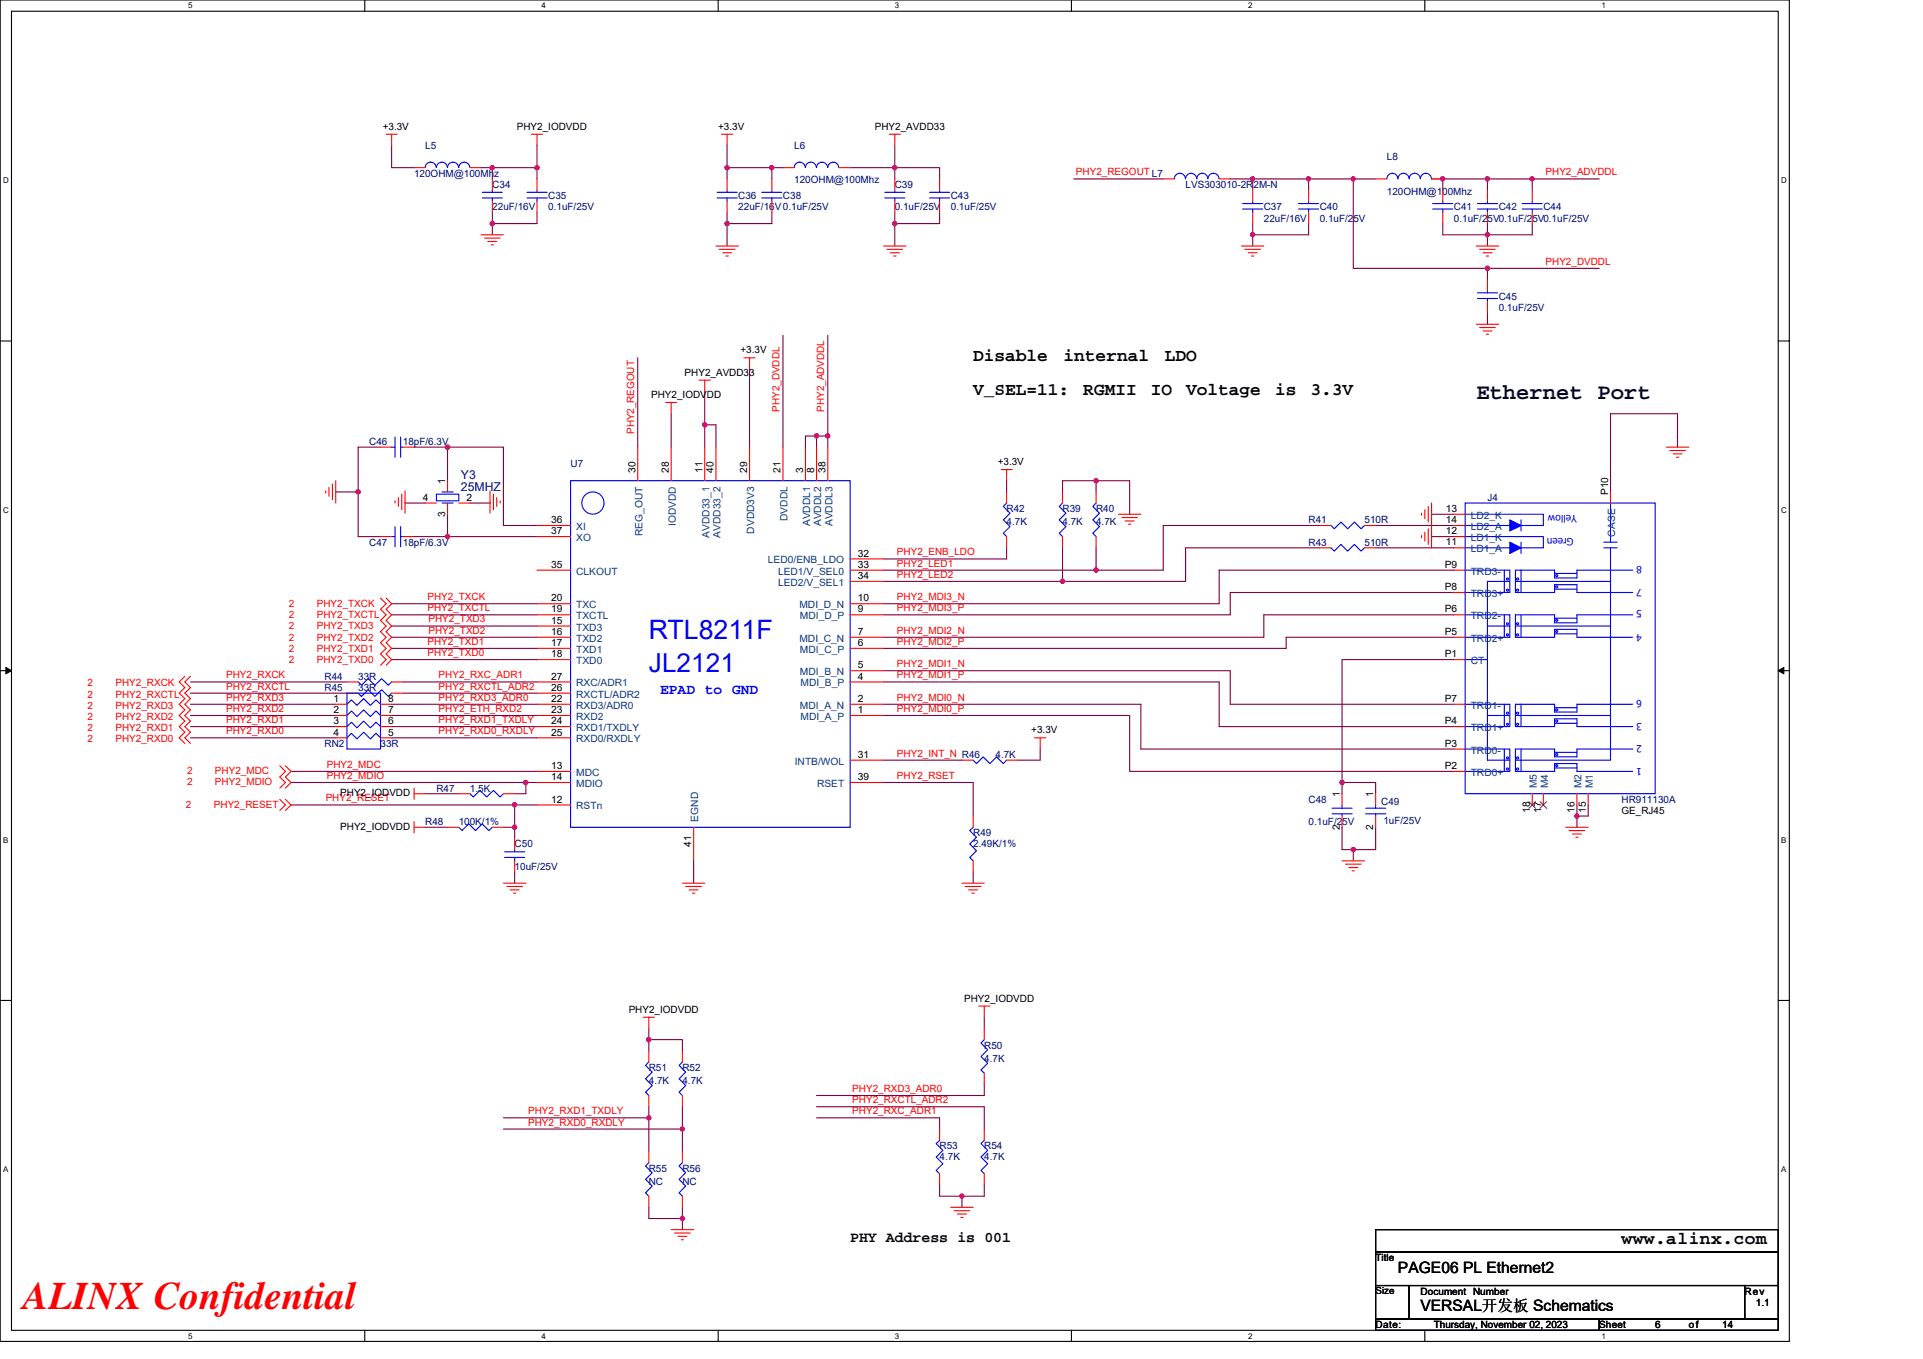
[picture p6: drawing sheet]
<svg xmlns="http://www.w3.org/2000/svg" width="297mm" height="210mm" viewBox="0 0 297 210" stroke-linecap="round" stroke-linejoin="round" font-family="sans-serif">
<path d="M0 0h276.4v207.3h-276.4zM1.8 1.7h272.9v203.8h-272.9z" fill="none" stroke="#000" stroke-width=".17"/>
<g fill="#fff">
<path d="M29.1 .2h.6v1.4h-.6z"/>
<path d="M29.1 205.7h.6v1.4h-.6z"/>
</g>
<path d="M56.3 0v1.7M56.3 205.5v1.8" fill="none" stroke="#000" stroke-width=".17"/>
<g fill="#fff">
<path d="M83.6 .2h.7v1.4h-.7z"/>
<path d="M83.6 205.7h.7v1.4h-.7z"/>
</g>
<path d="M110.9 0v1.7M110.9 205.5v1.8" fill="none" stroke="#000" stroke-width=".17"/>
<g fill="#fff">
<path d="M138.2 .2h.7v1.4h-.7z"/>
<path d="M138.2 205.7h.7v1.4h-.7z"/>
</g>
<path d="M165.5 0v1.7M165.5 205.5v1.8" fill="none" stroke="#000" stroke-width=".17"/>
<g fill="#fff">
<path d="M192.8 .2h.6v1.4h-.6z"/>
<path d="M192.8 205.7h.6v1.4h-.6z"/>
</g>
<path d="M220.1 0v1.7M220.1 205.5v1.8" fill="none" stroke="#000" stroke-width=".17"/>
<g fill="#fff">
<path d="M247.4 .2h.6v1.4h-.6z"/>
<path d="M247.4 205.7h.6v1.4h-.6z"/>
<path d="M.5 27.2h.8v1.4h-.8z"/>
<path d="M275.1 27.2h.9v1.4h-.9z"/>
<path d="M.5 78.1h.8v1.4h-.8z"/>
<path d="M275.1 78.1h.9v1.4h-.9z"/>
</g>
<path d="M0 52.7h1.8M274.7 52.7h1.7" fill="none" stroke="#000" stroke-width=".17"/>
<g fill="#fff">
<path d="M.5 129.1h.8v1.4h-.8z"/>
<path d="M275.1 129.1h.8v1.4h-.8z"/>
</g>
<path d="M0 103.6h1.8M274.7 103.6h1.7" fill="none" stroke="#000" stroke-width=".17"/>
<path d="M.9 103.1l.9 .5-.9 .5zM274.7 103.6l.8-.5v1z" fill="#000" stroke="#000" stroke-width=".15"/>
<g fill="#fff">
<path d="M.5 180h.8v1.4h-.8z"/>
<path d="M275.1 180h.8v1.4h-.8z"/>
</g>
<path d="M0 154.6h1.8M274.7 154.6h1.7M212.5 190h62.2v3.5h-62.2zM212.5 193.5h62.2v5.1h-62.2zM212.5 198.6h5.2v5.2h-5.2zM217.7 198.6h51.8v5.2h-51.8zM269.5 198.6h5.2v5.2h-5.2zM212.5 203.8h34.5v1.7h-34.5zM247 203.8h27.7v1.7h-27.7z" fill="none" stroke="#000" stroke-width=".17"/>
<g fill="none" stroke="#800040" stroke-width=".17">
<path d="M60.5 22.5v3.4h3.5M74.3 25.9h1.7M76 25.9v1.7M76 25.9h6.9M76 32.8v1.7M76 34.5v1.8M82.9 25.9v1.7M82.9 32.8v1.7h-6.9M82.9 22.5v3.4M112.3 32.8v1.7M112.3 25.9v1.7M112.3 25.9h6.9"/>
<path d="M112.3 34.5v3.5M112.3 22.5v3.4M119.2 25.9h1.7M119.2 25.9v1.7M119.2 32.8v1.7h-6.9M131.3 25.9h6.9M138.2 34.5v3.5M138.2 32.8v1.7M138.2 22.5v3.4M138.2 25.9h6.9v1.7M138.2 25.9v1.7M145.1 32.8v1.7h-6.9"/>
<path d="M165.9 27.6h13.8M190 27.6h3.5M193.5 34.5v1.8h8.6v-1.8M193.5 36.3v1.7M193.5 27.6v1.8M193.5 27.6h8.6M202.1 27.6h6.9M202.1 27.6v1.8M209 27.6h3.5M209 27.6v13.9h20.8M221.1 27.6h1.8M222.9 34.5v1.8h6.9"/>
<path d="M222.9 27.6h6.9M222.9 27.6v1.8M229.8 36.3v1.7M229.8 27.6h6.9M229.8 34.5v1.8M229.8 27.6v1.8M236.7 27.6h10.3M236.7 34.5v1.8h-6.9M236.7 27.6v1.8M98.5 55.3v13.8M115.8 57v12.1M120.9 51.8v17.3"/>
<path d="M127.9 51.8v15.6M229.8 41.5v1.7M229.8 48.4v1.7M229.8 41.5h17.2M51.9 76h3.4M55.3 76v6.9h3.5M58.8 69.1h-3.5v6.9M62.6 77.6v.1h3.1M64 69.1h5.1M69.1 69.1h8.7v12.1h5.1M69.1 79.5v3.4M69.1 69.1v5.2"/>
<path d="M75.7 77.6v.1h-3.1M103.7 63.9v5.2M108.9 65.6v3.5M108.9 65.6h1.7v3.5M108.9 60.5v5.1M126.1 67.4h-1.7v1.7M126.1 67.4v1.7M126.1 67.4h1.8M127.9 67.4v1.7M155.5 74.3v1.7M169.3 74.3h-5.2v1.7M169.3 74.3h5.2v5.2"/>
<path d="M169.3 74.3v1.7M221.1 79.5h3.5M259.1 69.1v-5.2h-10.3v12.1M60.5 96.7h22.4M60.5 95h22.4M60.5 93.3h22.4M60.5 98.5h22.4M64 82.9h5.1M69.1 82.9h13.8M136.5 88.1h32.8M136.5 89.8h27.6M155.5 84.6v1.8h-19"/>
<path d="M164.1 84.6v5.2M169.3 84.6v3.5M203.9 81.2h-24.2v6.9h-10.4M203.9 84.6h-20.8v5.2h-19M212.5 81.2h12.1M212.5 84.6h12.1M221.1 82.9h3.5M224.6 91.5h-34.6v3.5h-53.5M224.6 88.1h-36.3v5.2h-51.8M224.6 95h-29.4v3.5h-58.7M224.6 98.5h-25.9v1.7h-62.2M29.4 107.1h24.2"/>
<path d="M29.4 114h22.5M29.4 108.8h22.5M29.4 110.6h22.5M29.4 112.3h22.5M29.4 105.4h24.2M45 119.2h37.9M60.5 114h22.4M60.5 101.9h22.4M60.5 100.2h22.4M60.5 108.8h22.4M60.5 110.6h22.4M60.5 112.3h22.4"/>
<path d="M62.2 107.1h20.7M62.2 105.4h20.7M136.5 105.4h51.8v6.9h36.3M136.5 110.6h38v8.6h50.1M136.5 117.5h12.1M136.5 108.8h39.7v6.9h48.4M136.5 103.6h53.5v5.2h34.6M160.7 115.7v1.8h-3.5M224.6 101.9h-17.3v19M45 120.9h36.2M45 124.4h34.5M65.7 127.8h3.4"/>
<path d="M65.7 122.6h5.2M77.8 127.8h1.7v1.7M79.5 124.4h3.4M79.5 124.4v3.4M79.5 134.7v1.8M81.2 120.9v1.7h-1.7M81.2 120.9h1.7M107.1 133v3.5M136.5 120.9h13.8v5.2M150.3 134.7v1.8M207.3 127.8v3.5h1.7M207.3 120.9v1.7"/>
<path d="M207.3 120.9h5.2v1.7M209 131.3v1.7M212.5 127.8v3.5h-3.5M243.6 126.1v1.7M243.6 124.4v1.7M245.3 124.4v1.7h-1.7M100.2 158.9v1.7M152 157.2v1.7M77.8 172.7h22.4M77.8 174.5h27.6M100.2 172.7v5.2M100.2 160.6v1.8"/>
<path d="M100.2 160.6h5.2v1.8M100.2 171v1.7M105.4 171v3.5M105.4 174.5v3.4M126.1 171h25.9v3.5M126.1 172.7h19v1.8M152 167.6v1.7h-25.9M100.2 186.5v1.8h5.2M105.4 186.5v1.8M105.4 188.3v1.7M145.1 183.1v1.7h3.5M148.6 184.8v1.7"/>
<path d="M152 183.1v1.7h-3.4"/>
</g>
<g fill="#f0f" stroke="#f0f" stroke-width=".17">
<circle cx="100.2" cy="160.6" r=".34"/>
<circle cx="100.2" cy="172.7" r=".34"/>
<circle cx="148.6" cy="184.8" r=".34"/>
<circle cx="81.2" cy="120.9" r=".34"/>
<circle cx="79.5" cy="124.4" r=".34"/>
<circle cx="79.5" cy="127.8" r=".34"/>
<circle cx="209" cy="131.3" r=".33"/>
<circle cx="207.3" cy="120.9" r=".34"/>
<circle cx="243.6" cy="126.1" r=".34"/>
<circle cx="164.1" cy="89.8" r=".34"/>
<circle cx="169.3" cy="88.1" r=".33"/>
<circle cx="126.1" cy="67.3" r=".34"/>
<circle cx="127.8" cy="67.3" r=".34"/>
<circle cx="108.9" cy="65.6" r=".34"/>
<circle cx="55.3" cy="76" r=".34"/>
<circle cx="69.1" cy="69.1" r=".34"/>
<circle cx="69.1" cy="82.9" r=".34"/>
<circle cx="193.5" cy="27.6" r=".33"/>
<circle cx="229.8" cy="41.4" r=".34"/>
<circle cx="209" cy="27.6" r=".33"/>
<circle cx="202.1" cy="27.6" r=".33"/>
<circle cx="193.5" cy="36.3" r=".33"/>
<circle cx="229.8" cy="36.3" r=".33"/>
<circle cx="236.7" cy="27.6" r=".33"/>
<circle cx="229.8" cy="27.6" r=".33"/>
<circle cx="222.8" cy="27.6" r=".33"/>
<circle cx="112.3" cy="25.9" r=".34"/>
<circle cx="138.2" cy="25.9" r=".34"/>
<circle cx="138.2" cy="34.5" r=".34"/>
<circle cx="76" cy="25.9" r=".34"/>
<circle cx="82.9" cy="25.9" r=".34"/>
<circle cx="76" cy="34.5" r=".34"/>
<circle cx="119.2" cy="25.9" r=".34"/>
<circle cx="112.3" cy="34.5" r=".34"/>
<circle cx="105.4" cy="174.4" r=".33"/>
<circle cx="105.4" cy="188.3" r=".34"/>
<circle cx="169.3" cy="74.3" r=".34"/>
</g>
<g fill="none" stroke="#f00" stroke-width=".17">
<path d="M59.6 20.7h1.8M60.5 20.7v1.8M64 25.9h1.7M72.6 25.9h1.7M74.3 36.3h3.5M74.8 36.8h2.5M75.4 37.3h1.3M75.9 37.8h.3M76 27.6v1.8M76 31.1v1.7M82.1 20.7h1.7M82.9 27.6v1.8"/>
<path d="M82.9 31.1v1.7M82.9 20.7v1.8M110.6 38h3.4M111.1 38.5h2.4M111.5 20.7h1.7M111.6 39.1h1.4M112.1 39.6h.4M112.3 20.7v1.8M112.3 27.6v1.8M112.3 31.1v1.7M119.2 27.6v1.8M119.2 31.1v1.7"/>
<path d="M120.9 25.9h1.8M129.6 25.9h1.7M136.5 38h3.5M137 38.5h2.4M137.4 20.7h1.7M137.5 39.1h1.4M138 39.6h.4M138.2 20.7v1.8M138.2 27.6v1.8M138.2 31.1v1.7M145.1 27.6v1.8M145.1 31.1v1.7"/>
<path d="M179.7 27.6h1.7M188.3 27.6h1.7M191.8 38h3.4M192.3 38.5h2.4M192.8 39.1h1.4M193.3 39.6h.4M193.5 29.4v1.7M193.5 32.8v1.7M202.1 29.4v1.7M202.1 32.8v1.7M212.5 27.6h1.7M221.1 27.6h1.8"/>
<path d="M222.9 29.4v1.7M222.9 32.8v1.7M228 38h3.5M228.6 38.5h2.4M229.1 39.1h1.4M229.6 39.6h.3M229.8 29.4v1.7M229.8 32.8v1.7M236.7 29.4v1.7M236.7 32.8v1.7M108 58.7h1.7M108.9 58.7v1.8"/>
<path d="M114.9 55.3h1.7M115.8 55.3v1.7M228 50.1h3.5M228.6 50.6h2.4M229.1 51.1h1.4M229.6 51.6h.3M229.8 43.2v1.7M229.8 46.7v1.7M50.3 75.8v.4M50.8 75.3v1.4M51.3 74.8v2.4M51.9 74.3v3.4"/>
<path d="M58.8 69.1h1.7M61 77.4v.3M61.5 76.9v1.4M62.1 76.3v2.5M62.2 69.1h1.8M62.6 75.8v3.5M65.7 77.7h1.7M69.1 74.3v1.7M69.1 77.7v1.8M70.9 77.7h1.7M75.7 75.8v3.5M76.2 76.3v2.5"/>
<path d="M76.7 76.9v1.4M77.3 77.4v.3M98.5 69.1v5.2M102.8 62.2h1.7M103.7 62.2v1.7M103.7 69.1v5.2M108.9 69.1v5.2M110.6 69.1v5.2M115.8 69.1v5.2M120.9 69.1v5.2M124.4 69.1v5.2M126.1 69.1v5.2"/>
<path d="M127.9 69.1v5.2M154.6 72.6h1.8M155.5 72.6v1.7M155.5 76v1.7M164.1 76v1.7M169.3 76v1.7M172.8 79.5h3.4M173.3 80h2.4M219.6 79.3v.3M220.1 78.8v1.4M220.6 78.3v2.4M221.1 77.7v6.9"/>
<path d="M224.6 79.5h1.7M248.8 76v1.7M257.4 69.1h3.5M257.9 69.6h2.4M258.4 70.1h1.4M258.9 70.7h.4M58.8 92.4l.8 .9-.8 .8 .8 .9-.8 .9 .8 .8-.8 .9 .8 .9-.8 .8 .8 .9-.8 .8 .8 .9-.8 .9M58.8 82.9h1.7M59.6 92.4l.9 .9-.9 .8 .9 .9-.9 .9 .9 .8-.9 .9 .9 .9-.9 .8 .9 .9-.9 .8 .9 .9-.9 .9M62.2 82.9h1.8M82.9 93.3h5.2M82.9 98.5h5.2"/>
<path d="M82.9 96.7h5.2M82.9 95h5.2M82.9 81.2h5.2M82.9 82.9h5.2M82.9 88.1h5.2M131.3 98.5h5.2M131.3 95h5.2M131.3 93.3h5.2M131.3 89.8h5.2M131.3 86.4h5.2M131.3 88.1h5.2M155.5 82.9v1.7"/>
<path d="M164.1 82.9v1.7M169.3 82.9v1.7M173.8 80.5h1.4M174.3 81h.4M203.9 84.6h1.7M203.9 81.2h1.7M210.8 84.6h1.7M210.8 81.2h1.7M219.6 82.7v.4M220.1 82.2v1.4M220.6 81.7v2.4M224.6 98.5h1.7"/>
<path d="M224.6 95h1.7M224.6 91.5h1.7M224.6 88.1h1.7M224.6 84.6h1.7M224.6 82.9h1.7M224.6 81.2h1.7M28.6 104.5l-.9 .9 .9 .8-.9 .9 .9 .9-.9 .8 .9 .9-.9 .9 .9 .8-.9 .9 .9 .8-.9 .9 .9 .9M29.4 104.5l-.8 .9 .8 .8-.8 .9 .8 .9-.8 .8 .8 .9-.8 .9 .8 .8-.8 .9 .8 .8-.8 .9 .8 .9M43.2 118.3l.9 .9-.9 .9 .9 .8-.9 .9M44.1 118.3l.9 .9-.9 .9 .9 .8-.9 .9M51.9 108.8h1.7M51.9 110.6h1.7"/>
<path d="M51.9 112.3h1.7M51.9 114h1.7M53.6 105.4h1.7M53.6 107.1h1.7M58.8 114h1.7M58.8 112.3h1.7M58.8 110.6h1.7M58.8 108.8h1.7M60.5 105.4h1.7M60.5 107.1h1.7M82.9 107.1h5.2M82.9 114h5.2"/>
<path d="M82.9 112.3h5.2M82.9 110.6h5.2M82.9 108.8h5.2M82.9 105.4h5.2M82.9 101.9h5.2M82.9 100.2h5.2M82.9 119.2h5.2M131.3 110.6h5.2M131.3 108.8h5.2M131.3 105.4h5.2M131.3 103.6h5.2M131.3 100.2h5.2"/>
<path d="M131.3 117.5h5.2M148.6 117.5h1.7M155.5 117.5h1.7M159.8 114h1.7M160.7 114v1.7M224.6 119.2h1.7M224.6 115.7h1.7M224.6 112.3h1.7M224.6 108.8h1.7M224.6 101.9h1.7M43.2 123.5l.9 .9-.9 .8M44.1 123.5l.9 .9-.9 .8"/>
<path d="M64 127.8h1.7M64 127v1.7M64 122.6h1.7M64 121.8v1.7M69.1 127.8h1.8M70.9 122.6h1.7M76 127.8h1.8M77.8 136.5h3.4M77.8 122.6h1.7M78.3 137h2.4M78.8 137.5h1.4M79.3 138h.4"/>
<path d="M79.5 129.5v1.8M79.5 133v1.7M82.9 124.4h5.2M82.9 120.9h5.2M105.4 136.5h3.5M105.9 137h2.4M106.4 137.5h1.4M107 138h.3M107.1 127.8v5.2M131.3 120.9h5.2M148.6 136.5h3.4M149.1 137h2.4"/>
<path d="M149.6 137.5h1.4M150.1 138h.4M150.3 133v1.7M150.3 126.1v1.7M207.3 122.6v1.8M207.3 126.1v1.7M207.3 133h3.5M207.8 133.5h2.4M208.3 134h1.4M208.9 134.6h.3M212.5 122.6v1.8M212.5 126.1v1.7"/>
<path d="M236.7 122.6v1.8M238.4 122.6v1.8M241.8 127.8h3.5M242.4 128.3h2.4M242.9 128.9h1.4M243.4 129.4h.4M243.6 122.6v1.8M245.3 122.6v1.8M99.4 157.2h1.7M100.2 157.2v1.7M151.2 155.4h1.7M152 155.4v1.8"/>
<path d="M152 158.9v1.7M100.2 177.9v1.7M100.2 169.3v1.7M100.2 162.4v1.7M105.4 169.3v1.7M105.4 162.4v1.7M105.4 177.9v1.7M145.1 174.5v1.7M152 165.8v1.8M152 174.5v1.7M100.2 184.8v1.7M103.7 190h3.4"/>
<path d="M104.2 190.5h2.4M104.7 191h1.4M105.2 191.6h.4M105.4 184.8v1.7M145.1 181.4v1.7M146.9 186.5h3.4M147.4 187.1h2.4M147.9 187.6h1.4M148.4 188.1h.4M152 181.4v1.7"/>
</g>
<g fill="none" stroke="#00f" stroke-width=".17">
<path d="M67.4 25.9a.86 .86 0 0 0-.9-.8 .86 .86 0 0 0-.8 .8M70.8 25.9a.87 .87 0 0 0-.8-.8 .87 .87 0 0 0-.9 .8 .85 .85 0 0 0-.8-.8 .85 .85 0 0 0-.9 .8M72.6 25.9a.86 .86 0 0 0-.9-.8 .86 .86 0 0 0-.8 .8M74.5 30.6h3.1M74.5 29.7h3.1M76 29.4v.3M76 30.6v.5M81.4 30.6h3.1M81.4 29.7h3.1M82.9 29.4v.3M82.9 30.6v.5M110.8 30.6h3.1"/>
<path d="M110.8 29.7h3.1M112.3 29.4v.3M112.3 30.6v.5M117.7 30.6h3.1M117.7 29.7h3.1M119.2 29.4v.3M119.2 30.6v.5M124.4 25.9a.86 .86 0 0 0-.9-.8 .86 .86 0 0 0-.8 .8M129.6 25.9a.86 .86 0 0 0-.9-.8 .86 .86 0 0 0-.9 .8 .87 .87 0 0 0-.8-.8 .87 .87 0 0 0-.9 .8 .85 .85 0 0 0-.8-.8 .85 .85 0 0 0-.9 .8M136.7 30.6h3.1M136.7 29.7h3.1M138.2 29.4v.3"/>
<path d="M138.2 30.6v.5M143.6 30.6h3.1M143.6 29.7h3.1M145.1 29.4v.3M145.1 30.6v.5M181.4 27.6a.86 .86 0 0 1 .9-.8 .86 .86 0 0 1 .8 .8 .87 .87 0 0 1 .9-.8 .87 .87 0 0 1 .8 .8 .86 .86 0 0 1 .9-.8 .86 .86 0 0 1 .9 .8M186.6 27.6a.86 .86 0 0 1 .8-.8 .86 .86 0 0 1 .9 .8M191.9 32.3h3.1M191.9 31.5h3.1M193.5 31.1v.4M193.5 32.3v.5M200.6 32.3h3.1"/>
<path d="M200.6 31.5h3.1M202.1 31.1v.4M202.1 32.3v.5M214.2 27.6a.85 .85 0 0 1 .9-.8 .85 .85 0 0 1 .8 .8M215.9 27.6a.86 .86 0 0 1 .9-.8 .86 .86 0 0 1 .9 .8M217.7 27.6a.86 .86 0 0 1 .8-.8 .86 .86 0 0 1 .9 .8M219.4 27.6a.85 .85 0 0 1 .9-.8 .85 .85 0 0 1 .8 .8M221.3 32.3h3.1M221.3 31.5h3.1M222.9 31.1v.4M222.9 32.3v.5M228.2 32.3h3.1"/>
<path d="M228.2 31.5h3.1M229.8 31.1v.4M229.8 32.3v.5M235.1 32.3h3.1M235.1 31.5h3.1M236.7 31.1v.4M236.7 32.3v.5M228.2 46.1h3.1M228.2 45.3h3.1M229.8 44.9v.4M229.8 46.1v.6M60.5 69.1h.5"/>
<path d="M61 67.5v3.2M61.9 69.1h.3M61.9 67.5v3.2M67.4 76.3h3.5v1.1h-3.5zM68.3 76h1.7M68.3 77.7h1.7M69.1 77.7h.1M69.1 76h.1M88.1 74.3h43.2v53.5h-43.2zM155.5 77.7l-.5 .6 1 1-1 1 1 1.1-1 1 .5 .5M164.1 77.7l-.5 .6 1.1 1-1.1 1 1.1 1.1-1.1 1 .5 .5M169.3 77.7l-.5 .6 1 1-1 1 1 1.1-1 1 .5 .5"/>
<path d="M226.3 77.7h29.4v44.9h-29.4zM226.3 79.5h12.1v1.7h-12.1M248.8 77.7v6.1M60.5 82.9h.5M61 81.4v3.1M61.9 82.9h.3M61.9 81.4v3.1M205.6 84.6l.5 .6 1-1.1 1.1 1.1 1-1.1 1 1.1 .6-.6M205.6 81.2l.5 .5 1-1 1.1 1 1-1 1 1 .6-.5M226.3 82.9h12.1v1.7h-12.1M226.3 95h6.9v3.5h-6.9M226.3 88.1h6.9v3.4h-6.9"/>
<path d="M229.8 96.7h3.4M232.4 95v3.5M232.4 88.1v3.4M232.7 98h.3v.2h-.3zM232.7 91.1h.3v.2h-.3zM232.7 96.3h.3v.2h-.3zM232.7 89.3h.3v.3h-.3zM233.2 89.8h-3.4v27.7h3.4M234.1 96.7h14.7M234.1 89.8h14.7M234.3 96.3h.2v.2h-.2zM234.3 98h.2v.2h-.2z"/>
<path d="M234.3 89.3h.2v.3h-.2zM234.3 91.1h.2v.2h-.2zM234.9 83.8v1.7M234.9 80.3v1.7M234.9 95v3.5M234.9 88.1v3.4M240.1 97.9h3.5M240.1 91h3.5M240.1 95.5h3.5M240.1 88.6h3.5M240.3 95.7h.3v.3h-.3zM240.3 97.5h.3v.2h-.3z"/>
<path d="M240.3 88.8h.3v.3h-.3zM240.3 90.6h.3v.2h-.3zM247.7 83.8h2.1M247.7 84.6h2.1M248.8 84.6v32.9h-14.7M252.2 95h-8.6v1.2h-3.5v-1.2h-6v3.5h6v-1.3h3.5v1.3h8.6M252.2 88.1h-8.6v1.2h-3.5v-1.2h-6v3.4h6v-1.2h3.5v1.2h8.6M53.6 107.1h5.2v8.6h-5.2zM53.6 108.8l.7-.7 .8 .9 1.1-1.1 1 1.1 .9-.9 .7 .7M53.6 110.6l.7-.7 .8 .8 1.1-1 1 1 .9-.8 .7 .7M53.6 112.3l.7-.7 .8 .9 1.1-1.1 1 1.1 .9-.9 .7 .7M53.6 114l.7-.7 .8 .9 1.1-1.1 1 1.1 .9-.9 .7 .7"/>
<path d="M55.3 105.4l.5 .5 1.1-1 1 1 1-1 1.1 1 .5-.5M55.3 107.1l.5 .5 1.1-1 1 1 1-1 1.1 1 .5-.5M150.3 117.5l.5 .5 1.1-1.1 1 1.1 1-1.1 1.1 1.1 .5-.5M226.3 115.7h6.9v3.5h-6.9M226.3 101.9h3.5M226.3 108.8h6.9v3.5h-6.9M229.8 110.6h3.4M232.4 115.7v3.5M232.4 108.8v3.5M232.7 118.7h.3v.2h-.3zM232.7 117h.3v.2h-.3zM232.7 111.8h.3v.2h-.3z"/>
<path d="M232.7 110.1h.3v.2h-.3zM234.1 110.6h14.7M234.3 117h.2v.2h-.2zM234.3 111.8h.2v.2h-.2zM234.9 115.7v3.5M234.9 108.8v3.5M240.1 118.7h3.5M240.1 116.2h3.5M240.1 111.8h3.5M240.1 109.3h3.5M240.3 118.2h.3v.2h-.3zM240.3 116.5h.3v.2h-.3z"/>
<path d="M240.3 109.6h.3v.2h-.3zM240.3 111.3h.3v.2h-.3zM252.2 115.7h-8.6v1.2h-3.5v-1.2h-6v3.5h6v-1.2h3.5v1.2h8.6M252.2 108.8h-8.6v1.2h-3.5v-1.2h-6v3.5h6v-1.2h3.5v1.2h8.6M70.9 127.8l.5 .5 1-1 1 1 1.1-1 1 1 .5-.5M72.6 122.6l.5 .5 1-1 1.1 1 1-1 1.1 1 .5-.5M78 132.5h3M78 131.6h3M79.5 131.3v.3M79.5 132.5v.5M150.3 127.8l-.5 .5 1 1.1-1 1 1 1-1 1.1 .5 .5M205.8 124.9h3.1"/>
<path d="M205.8 125.8h3.1M207.3 124.4v.5M207.3 125.8v.3M210.9 124.9h3.2M210.9 125.8h3.2M212.5 124.4v.5M212.5 125.8v.3M100.2 179.6l-.5 .5 1.1 1.1-1.1 1 1.1 1.1-1.1 1 .5 .5M100.2 164.1l-.5 .5 1.1 1.1-1.1 1 1.1 1-1.1 1.1 .5 .5M105.4 164.1l-.5 .5 1 1.1-1 1 1 1-1 1.1 .5 .5M105.4 179.6l-.5 .5 1 1.1-1 1 1 1.1-1 1 .5 .5M145.1 176.2l-.5 .5 1 1-1 1.1 1 1-1 1 .5 .6"/>
<path d="M152 160.6l-.5 .6 1.1 1-1.1 1 1.1 1.1-1.1 1 .5 .5M152 176.2l-.5 .5 1.1 1-1.1 1.1 1.1 1-1.1 1 .5 .6"/>
<circle cx="91.6" cy="77.7" r="1.71"/>
<circle cx="234.4" cy="118.8" r=".17"/>
<circle cx="234.4" cy="110.2" r=".17"/>
</g>
<g fill="#00f" stroke="#00f" stroke-width=".17">
<path d="M233.2 83.8l1.7 .8-1.7 .9z" fill-rule="evenodd"/>
<path d="M233.2 80.3l1.7 .9-1.7 .8z" fill-rule="evenodd"/>
</g>
<path d="M236.2 123.9l1 1M237.2 123.9l-1 1M237.9 123.9l1 1M238.9 123.9l-1 1" fill="none" stroke="#804000" stroke-width=".15"/>
<text font-size="6" fill="#f00" x="3.5" y="202.3">ALINX Confidential</text>
<text font-size="4.1" fill="#00f" x="100.2" y="98.7">RTL8211F</text>
<text font-size="4" fill="#00f" x="100.2" y="103.8">JL2121</text>
<text font-size="3.4" fill="#000040" x="228" y="61.6">Ethernet Port</text>
<g font-size="2.8">
<text x="150.3" y="55.8">Disable</text>
<text x="164.3" y="55.8">internal</text>
<text x="179.9" y="55.8">LDO</text>
<text x="150.3" y="61">V_SEL=11:</text>
<text x="167.3" y="61">RGMII</text>
<text x="177.7" y="61">IO</text>
<text x="183.2" y="61">Voltage</text>
<text x="196.9" y="61">is</text>
<text x="202.4" y="61">3.3V</text>
<text x="250.5" y="192.3">www.alinx.com</text>
</g>
<g font-size="2.4">
<text x="215.9" y="196.7">PAGE06 PL Ethernet2</text>
<text x="219.4" y="202.5">VERSAL开发板 Schematics</text>
</g>
<text font-size="2.3" x="131.3" y="191.9">PHY Address is 001</text>
<text font-size="2.2" fill="#00f" x="102" y="107.3">EPAD to GND</text>
<g font-size="1.9" fill="#000080">
<text x="71.2" y="74.1">Y3</text>
<text x="71.2" y="75.8">25MHZ</text>
</g>
<g font-size="1.5">
<text x="59.1" y="20.1">+3.3V</text>
<text x="79.8" y="20.1">PHY2_IODVDD</text>
<text x="110.9" y="20.1">+3.3V</text>
<text x="135.1" y="20.1">PHY2_AVDD33</text>
<text x="105.7" y="58.1">PHY2_AVDD33</text>
<text x="114.4" y="54.6">+3.3V</text>
<text x="100.6" y="61.5">PHY2_IODVDD</text>
<text x="154.1" y="71.9">+3.3V</text>
<text x="65.3" y="77.4">4</text>
<text x="68.8" y="74.8" transform="rotate(-90 68.8 74.8)">1</text>
<text x="72.1" y="77.4">2</text>
<text x="98.1" y="73.1" transform="rotate(-90 98.1 73.1)">30</text>
<text x="103.3" y="73.1" transform="rotate(-90 103.3 73.1)">28</text>
<text x="108.5" y="73.1" transform="rotate(-90 108.5 73.1)">11</text>
<text x="110.2" y="73.1" transform="rotate(-90 110.2 73.1)">40</text>
<text x="115.4" y="73.1" transform="rotate(-90 115.4 73.1)">29</text>
<text x="120.6" y="73.1" transform="rotate(-90 120.6 73.1)">21</text>
<text x="124.1" y="73.1" transform="rotate(-90 124.1 73.1)">3</text>
<text x="125.8" y="73.1" transform="rotate(-90 125.8 73.1)">8</text>
<text x="127.5" y="73.1" transform="rotate(-90 127.5 73.1)">38</text>
<text x="248.4" y="76.5" transform="rotate(-90 248.4 76.5)">P10</text>
<text x="68.8" y="79.8" transform="rotate(-90 68.8 79.8)">3</text>
<text x="85.2" y="80.8">36</text>
<text x="85.2" y="82.6">37</text>
<text x="223.3" y="82.6">12</text>
<text x="223.3" y="80.8">14</text>
<text x="223.3" y="79.1">13</text>
<text x="85.2" y="87.7">35</text>
<text x="132.5" y="89.5">34</text>
<text x="132.5" y="87.7">33</text>
<text x="132.5" y="86">32</text>
<text x="223.2" y="87.7">P9</text>
<text x="223.3" y="84.3">11</text>
<text x="85.2" y="92.9">20</text>
<text x="85.2" y="94.6">19</text>
<text x="132.5" y="92.9">10</text>
<text x="132.5" y="94.6">9</text>
<text x="223.2" y="94.6">P6</text>
<text x="223.2" y="91.2">P8</text>
<text x="85.2" y="101.6">18</text>
<text x="85.2" y="99.8">17</text>
<text x="85.2" y="98.1">16</text>
<text x="85.2" y="96.4">15</text>
<text x="132.5" y="98.1">7</text>
<text x="132.5" y="99.8">6</text>
<text x="223.2" y="98.1">P5</text>
<text x="223.2" y="101.6">P1</text>
<text x="85.2" y="106.7">26</text>
<text x="85.2" y="105">27</text>
<text x="132.5" y="105">4</text>
<text x="132.5" y="103.3">5</text>
<text x="51.5" y="108.5">1</text>
<text x="51.5" y="110.2">2</text>
<text x="51.5" y="111.9">3</text>
<text x="51.5" y="113.6">4</text>
<text x="60" y="113.6">5</text>
<text x="60" y="111.9">6</text>
<text x="60" y="110.2">7</text>
<text x="60" y="108.5">8</text>
<text x="85.2" y="113.6">25</text>
<text x="85.2" y="111.9">24</text>
<text x="85.2" y="110.2">23</text>
<text x="85.2" y="108.5">22</text>
<text x="132.5" y="110.2">1</text>
<text x="132.5" y="108.5">2</text>
<text x="159.3" y="113.3">+3.3V</text>
<text x="223.2" y="111.9">P4</text>
<text x="223.2" y="108.5">P7</text>
<text x="85.2" y="118.8">13</text>
<text x="132.5" y="117.1">31</text>
<text x="223.2" y="118.8">P2</text>
<text x="223.2" y="115.4">P3</text>
<text x="52.6" y="123">PHY2_IODVDD</text>
<text x="85.2" y="124">12</text>
<text x="85.2" y="120.5">14</text>
<text x="132.5" y="120.5">39</text>
<text x="206.9" y="123.2" transform="rotate(-90 206.9 123.2)">1</text>
<text x="212.1" y="123.2" transform="rotate(-90 212.1 123.2)">1</text>
<text x="236.3" y="125.6" transform="rotate(-90 236.3 125.6)">18</text>
<text x="238" y="125.6" transform="rotate(-90 238 125.6)">17</text>
<text x="243.2" y="125.6" transform="rotate(-90 243.2 125.6)">16</text>
<text x="245" y="125.6" transform="rotate(-90 245 125.6)">15</text>
<text x="250.5" y="125.8">GE_RJ45</text>
<text x="52.6" y="128.2">PHY2_IODVDD</text>
<text x="106.8" y="130.8" transform="rotate(-90 106.8 130.8)">41</text>
<text x="206.9" y="128.2" transform="rotate(-90 206.9 128.2)">2</text>
<text x="212.1" y="128.2" transform="rotate(-90 212.1 128.2)">2</text>
<text x="148.9" y="154.8">PHY2_IODVDD</text>
<text x="97.1" y="156.5">PHY2_IODVDD</text>
<text x="212.5" y="194.9">Title</text>
<text x="212.5" y="200">Size</text>
<text x="219.4" y="200">Document Number</text>
<text x="269.5" y="200">Rev</text>
<text x="271.2" y="201.8">1.1</text>
<text x="212.5" y="205.2">Date:</text>
<text x="221.5" y="205.2">Thursday, November 02, 2023</text>
<text x="247" y="205.2">Sheet</text>
<text x="255.7" y="205.2">6</text>
<text x="260.9" y="205.2">of</text>
<text x="266" y="205.2">14</text>
</g>
<g font-size="1.5" fill="#000080">
<text x="65.7" y="23">L5</text>
<text x="122.7" y="23">L6</text>
<text x="64" y="27.3">120OHM@100Mhz</text>
<text x="76" y="29">C34</text>
<text x="122.7" y="28.3">120OHM@100Mhz</text>
<text x="138.2" y="29">C39</text>
<text x="183.1" y="29">LVS303010-2R2M-N</text>
<text x="214.2" y="24.7">L8</text>
<text x="76" y="32.5">22uF/16V</text>
<text x="84.7" y="30.8">C35</text>
<text x="84.7" y="32.5">0.1uF/25V</text>
<text x="114" y="30.8">C36</text>
<text x="114" y="32.5">22uF/16V0.1uF/25V</text>
<text x="120.9" y="30.8">C38</text>
<text x="138.2" y="32.5">0.1uF/25V</text>
<text x="146.9" y="30.8">C43</text>
<text x="146.9" y="32.5">0.1uF/25V</text>
<text x="195.2" y="32.5">C37</text>
<text x="195.2" y="34.2">22uF/16V</text>
<text x="203.9" y="32.5">C40</text>
<text x="203.9" y="34.2">0.1uF/25V</text>
<text x="214.2" y="30.1">120OHM@100Mhz</text>
<text x="224.6" y="32.5">C41</text>
<text x="224.6" y="34.2">0.1uF/25V0.1uF/25V0.1uF/25V</text>
<text x="231.5" y="32.5">C42</text>
<text x="238.4" y="32.5">C44</text>
<text x="231.5" y="46.3">C45</text>
<text x="231.5" y="48">0.1uF/25V</text>
<text x="57" y="68.8">C46</text>
<text x="62.2" y="68.8">18pF/6.3V</text>
<text x="88.1" y="72.2">U7</text>
<text x="229.8" y="77.4">J4</text>
<text x="155.5" y="79.1">R42</text>
<text x="155.5" y="81.2">4.7K</text>
<text x="164.1" y="79.1">R39</text>
<text x="164.1" y="81.2">4.7K</text>
<text x="169.3" y="79.1">R40</text>
<text x="169.3" y="81.2">4.7K</text>
<text x="202.1" y="80.9">R41</text>
<text x="210.8" y="80.9">510R</text>
<text x="57" y="84.3">C47</text>
<text x="62.2" y="84.3">18pF/6.3V</text>
<text x="202.1" y="84.3">R43</text>
<text x="210.8" y="84.3">510R</text>
<text x="50.1" y="105">R44</text>
<text x="50.1" y="106.8">R45</text>
<text x="55.3" y="105">33R</text>
<text x="55.3" y="106.8">33R</text>
<text x="50.1" y="115.4">RN2</text>
<text x="58.8" y="115.4">33R</text>
<text x="153.8" y="117.1">4.7K</text>
<text x="67.4" y="122.3">R47</text>
<text x="72.6" y="122.3">1.5K</text>
<text x="202.1" y="124">C48</text>
<text x="213.4" y="124.4">C49</text>
<text x="250.5" y="124">HR911130A</text>
<text x="65.7" y="127.5">R48</text>
<text x="70.9" y="127.5">100K/1%</text>
<text x="79.5" y="130.9">C50</text>
<text x="150.3" y="129.2">R49</text>
<text x="150.3" y="130.9">2.49K/1%</text>
<text x="202.1" y="127.5">0.1uF/25V</text>
<text x="213.7" y="127.3">1uF/25V</text>
<text x="79.5" y="134.4">10uF/25V</text>
<text x="100.2" y="165.5">R51</text>
<text x="100.2" y="167.6">4.7K</text>
<text x="105.4" y="165.5">R52</text>
<text x="105.4" y="167.6">4.7K</text>
<text x="152" y="162">R50</text>
<text x="152" y="164.1">4.7K</text>
<text x="145.1" y="177.6">R53</text>
<text x="145.1" y="179.3">4.7K</text>
<text x="152" y="177.6">R54</text>
<text x="152" y="179.3">4.7K</text>
<text x="100.2" y="181">R55</text>
<text x="100.2" y="183.1">NC</text>
<text x="105.4" y="181">R56</text>
<text x="105.4" y="183.1">NC</text>
</g>
<g font-size="1.5" fill="#f00">
<text x="166.2" y="27.1">PHY2_REGOUT L7</text>
<text x="238.7" y="27.1">PHY2_ADVDDL</text>
<text x="238.7" y="40.9">PHY2_DVDDL</text>
<text x="120.4" y="63.6" transform="rotate(-90 120.4 63.6)">PHY2_DVDDL</text>
<text x="127.3" y="63.6" transform="rotate(-90 127.3 63.6)">PHY2_ADVDDL</text>
<text x="98" y="67" transform="rotate(-90 98 67)">PHY2_REGOUT</text>
<text x="138.6" y="89.3">PHY2_LED2</text>
<text x="138.6" y="87.5">PHY2_LED1</text>
<text x="138.6" y="85.8">PHY2_ENB_LDO</text>
<text x="44.6" y="95.5">2</text>
<text x="44.6" y="93.8">2</text>
<text x="48.9" y="95.5">PHY2_TXCTL</text>
<text x="48.9" y="93.8">PHY2_TXCK</text>
<text x="66" y="94.4">PHY2_TXCTL</text>
<text x="66" y="92.7">PHY2_TXCK</text>
<text x="138.6" y="94.4">PHY2_MDI3_P</text>
<text x="138.6" y="92.7">PHY2_MDI3_N</text>
<text x="44.6" y="97.3">2</text>
<text x="44.6" y="99">2</text>
<text x="44.6" y="100.7">2</text>
<text x="48.9" y="97.3">PHY2_TXD3</text>
<text x="48.9" y="99">PHY2_TXD2</text>
<text x="48.9" y="100.7">PHY2_TXD1</text>
<text x="66" y="101.4">PHY2_TXD0</text>
<text x="66" y="99.6">PHY2_TXD1</text>
<text x="66.2" y="97.9">PHY2_TXD2</text>
<text x="66.2" y="96.2">PHY2_TXD3</text>
<text x="138.6" y="97.9">PHY2_MDI2_N</text>
<text x="138.6" y="99.6">PHY2_MDI2_P</text>
<text x="13.5" y="107.8">2</text>
<text x="13.5" y="106.1">2</text>
<text x="17.8" y="107.8">PHY2_RXCTL</text>
<text x="17.8" y="106.1">PHY2_RXCK</text>
<text x="34.9" y="106.6">PHY2_RXCTL</text>
<text x="34.9" y="104.8">PHY2_RXCK</text>
<text x="44.6" y="102.4">2</text>
<text x="48.9" y="102.4">PHY2_TXD0</text>
<text x="67.8" y="106.6">PHY2_RXCTL_ADR2</text>
<text x="67.8" y="104.8">PHY2_RXC_ADR1</text>
<text x="138.6" y="104.8">PHY2_MDI1_P</text>
<text x="138.6" y="103.1">PHY2_MDI1_N</text>
<text x="13.5" y="109.5">2</text>
<text x="13.5" y="111.3">2</text>
<text x="13.5" y="113">2</text>
<text x="17.8" y="109.5">PHY2_RXD3</text>
<text x="17.8" y="111.3">PHY2_RXD2</text>
<text x="17.8" y="113">PHY2_RXD1</text>
<text x="34.9" y="113.5">PHY2_RXD0</text>
<text x="34.9" y="108.3">PHY2_RXD3</text>
<text x="34.9" y="110">PHY2_RXD2</text>
<text x="34.9" y="111.7">PHY2_RXD1</text>
<text x="67.8" y="113.5">PHY2_RXD0_RXDLY</text>
<text x="67.8" y="108.3">PHY2_RXD3_ADR0</text>
<text x="67.8" y="110">PHY2_ETH_RXD2</text>
<text x="67.8" y="111.7">PHY2_RXD1_TXDLY</text>
<text x="138.6" y="110">PHY2_MDI0_P</text>
<text x="138.6" y="108.3">PHY2_MDI0_N</text>
<text x="13.5" y="114.7">2</text>
<text x="17.8" y="114.7">PHY2_RXD0</text>
<text x="28.9" y="119.5">2</text>
<text x="33.2" y="119.5">PHY2_MDC</text>
<text x="50.5" y="118.6">PHY2_MDC</text>
<text x="138.6" y="116.9">PHY2_INT_N R46</text>
<text x="28.7" y="124.9">2</text>
<text x="28.9" y="121.3">2</text>
<text x="33" y="124.9">PHY2_RESET</text>
<text x="33.2" y="121.3">PHY2_MDIO</text>
<text x="50.3" y="123.8">PHY2_RESET</text>
<text x="50.5" y="120.4">PHY2_MDIO</text>
<text x="138.6" y="120.4">PHY2_RSET</text>
<text x="81.6" y="173.9">PHY2_RXD0_RXDLY</text>
<text x="81.6" y="172.2">PHY2_RXD1_TXDLY</text>
<text x="131.7" y="172.2">PHY2_RXC_ADR1</text>
<text x="131.7" y="168.7">PHY2_RXD3_ADR0</text>
<text x="131.7" y="170.5">PHY2_RXCTL_ADR2</text>
</g>
<g font-size="1.5" fill="#004080">
<text x="89" y="81.9">XI</text>
<text x="89" y="83.6">XO</text>
<text x="99.2" y="82.8" transform="rotate(-90 99.2 82.8)">REG_OUT</text>
<text x="104.4" y="81.3" transform="rotate(-90 104.4 81.3)">IODVDD</text>
<text x="109.6" y="83.1" transform="rotate(-90 109.6 83.1)">AVDD33_1</text>
<text x="111.3" y="83.1" transform="rotate(-90 111.3 83.1)">AVDD33_2</text>
<text x="116.5" y="82.5" transform="rotate(-90 116.5 82.5)">DVDD3V3</text>
<text x="121.7" y="80.5" transform="rotate(-90 121.7 80.5)">DVDDL</text>
<text x="125.1" y="81.3" transform="rotate(-90 125.1 81.3)">AVDDL1</text>
<text x="126.8" y="81.3" transform="rotate(-90 126.8 81.3)">AVDDL2</text>
<text x="128.6" y="81.3" transform="rotate(-90 128.6 81.3)">AVDDL3</text>
<text x="227.2" y="83.6">LD1_K</text>
<text x="227.2" y="81.9">LD2_A</text>
<text x="227.2" y="80.2">LD2_K</text>
<text x="249.5" y="82.9" transform="rotate(-90 249.5 82.9)">CASE</text>
<text x="89" y="88.8">CLKOUT</text>
<text x="118.6" y="87.1">LED0/ENB_LDO</text>
<text x="120.2" y="88.8">LED1/V_SEL0</text>
<text x="227.2" y="88.8">TRD3-</text>
<text x="227.2" y="85.3">LD1_A</text>
<text x="89" y="94">TXC</text>
<text x="89" y="95.7">TXCTL</text>
<text x="120.2" y="90.5">LED2/V_SEL1</text>
<text x="123.5" y="94">MDI_D_N</text>
<text x="123.6" y="95.7">MDI_D_P</text>
<text x="227.2" y="95.7">TRD2-</text>
<text x="227.2" y="92.2">TRD3+</text>
<text x="89" y="100.9">TXD1</text>
<text x="89" y="99.2">TXD2</text>
<text x="89" y="97.4">TXD3</text>
<text x="123.5" y="99.2">MDI_C_N</text>
<text x="123.6" y="100.9">MDI_C_P</text>
<text x="227.2" y="99.2">TRD2+</text>
<text x="89" y="107.8">RXCTL/ADR2</text>
<text x="89" y="106.1">RXC/ADR1</text>
<text x="89" y="102.6">TXD0</text>
<text x="123.6" y="104.3">MDI_B_N</text>
<text x="123.7" y="106.1">MDI_B_P</text>
<text x="227.2" y="102.6">CT</text>
<text x="89" y="113">RXD1/TXDLY</text>
<text x="89" y="111.3">RXD2</text>
<text x="89" y="109.5">RXD3/ADR0</text>
<text x="123.6" y="109.5">MDI_A_N</text>
<text x="123.7" y="111.3">MDI_A_P</text>
<text x="227.2" y="113">TRD1+</text>
<text x="227.2" y="109.5">TRD1-</text>
<text x="89" y="114.7">RXD0/RXDLY</text>
<text x="89" y="119.9">MDC</text>
<text x="122.8" y="118.2">INTB/WOL</text>
<text x="227.2" y="119.9">TRD0+</text>
<text x="227.2" y="116.4">TRD0-</text>
<text x="89" y="125.1">RSTn</text>
<text x="89" y="121.6">MDIO</text>
<text x="126.2" y="121.6">RSET</text>
<text x="237.4" y="121.8" transform="rotate(-90 237.4 121.8)">M5</text>
<text x="239.1" y="121.8" transform="rotate(-90 239.1 121.8)">M4</text>
<text x="244.3" y="121.8" transform="rotate(-90 244.3 121.8)">M2</text>
<text x="246" y="121.8" transform="rotate(-90 246 121.8)">M1</text>
<text x="107.9" y="127" transform="rotate(-90 107.9 127)">EGND</text>
</g>
<g font-size="1.5" fill="#00f">
<text x="243.1" y="83.1" transform="rotate(180 243.1 83.1)">Green</text>
<text x="243.6" y="79.7" transform="rotate(180 243.6 79.7)">Yellow</text>
<text x="253.6" y="87.4" transform="rotate(180 253.6 87.4)">8</text>
<text x="253.6" y="94.3" transform="rotate(180 253.6 94.3)">5</text>
<text x="253.6" y="91" transform="rotate(180 253.6 91)">7</text>
<text x="253.6" y="98" transform="rotate(180 253.6 98)">4</text>
<text x="253.6" y="108.1" transform="rotate(180 253.6 108.1)">6</text>
<text x="253.6" y="111.8" transform="rotate(180 253.6 111.8)">3</text>
<text x="253.6" y="115" transform="rotate(180 253.6 115)">2</text>
<text x="253.6" y="118.7" transform="rotate(180 253.6 118.7)">1</text>
</g>
<g font-size="1.2">
<text x="29.1" y="1.3">5</text>
<text x="83.6" y="1.3">4</text>
<text x="138.2" y="1.3">3</text>
<text x="192.8" y="1.3">2</text>
<text x="247.4" y="1.3">1</text>
<text x=".5" y="28.3">D</text>
<text x="275.1" y="28.3">D</text>
<text x=".5" y="79.2">C</text>
<text x="275.1" y="79.2">C</text>
<text x=".5" y="130.2">B</text>
<text x="275.1" y="130.2">B</text>
<text x=".5" y="181.1">A</text>
<text x="275.1" y="181.1">A</text>
<text x="29.1" y="206.8">5</text>
<text x="83.6" y="206.8">4</text>
<text x="138.2" y="206.8">3</text>
<text x="192.8" y="206.8">2</text>
<text x="247.4" y="206.8">1</text>
</g>
</svg>
